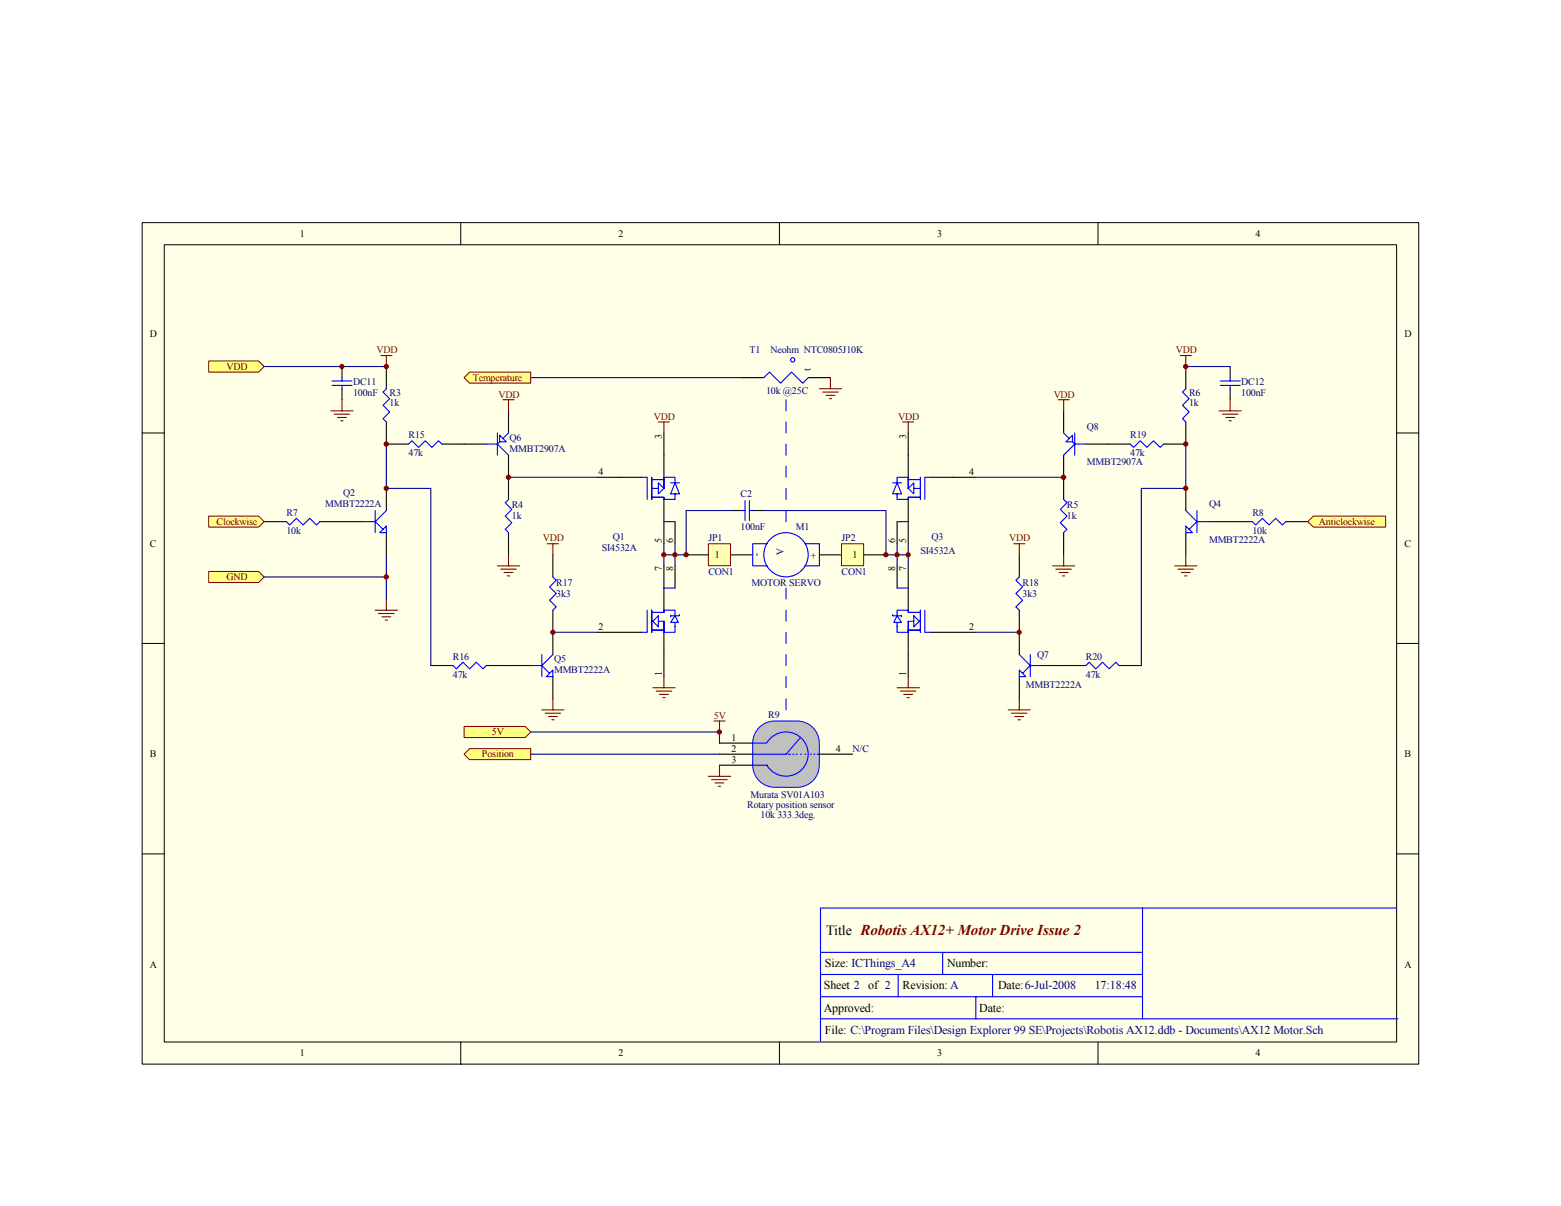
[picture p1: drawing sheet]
<svg xmlns="http://www.w3.org/2000/svg" width="279mm" height="216mm" viewBox="0 0 279 216" stroke-linecap="round" stroke-linejoin="round" font-family="sans-serif">
<path d="M25.4 39.9h228.5v150.6h-228.5z" fill="#ffffe8"/>
<g fill="none" stroke="#000" stroke-width=".18">
<path d="M25.4 39.9h228.5v150.6h-228.5zM82.5 39.9v3.9M139.5 39.9v3.9M196.5 39.9v3.9M29.4 43.8h220.6v142.7h-220.6zM25.4 77.5h4M250 77.5h4M25.4 115.2h4M250 115.2h4M25.4 152.9h4M250 152.9h4M82.5 186.6v3.9"/>
<path d="M139.5 186.6v3.9M196.5 186.6v3.9"/>
</g>
<g fill="none" stroke="#00f" stroke-width=".2">
<path d="M59.4 69h3.6M59.4 68.2h3.6M61.2 67.6v.6M61.2 69v.6M69.2 69.6l-.6 .6 1.1 1.2-1.1 1.2 1.1 1.1-1.1 1.2 .6 .6M73.1 79.5l.6-.6 1.2 1.2 1.2-1.2 1.2 1.2 1.2-1.2 .6 .6M87 79.5h2M89 77.5v4M89 79.5l2 2M89.4 79.1v-1.2l1.2 1.2h-1.2l-.4 .4M91 77.5l-1 1M190.4 77.5l1 1"/>
<path d="M192 79.1v-1.2l-1.2 1.2h1.2l.4 .4M192.4 79.5h2M192.4 77.5v4M192.4 79.5l-2 2M202.3 79.5l.6 .6 1.2-1.2 1.2 1.2 1.2-1.2 1.2 1.2 .6-.6M212.2 69.6l-.6 .6 1.2 1.2-1.2 1.2 1.2 1.1-1.2 1.2 .6 .6M218.4 69h3.6M218.4 68.2h3.6M220.2 67.6v.6M220.2 69v.6M51.3 93.4l.6 .6 1.2-1.2 1.2 1.2 1.1-1.2 1.2 1.2 .6-.6M65.2 93.4h2"/>
<path d="M67.2 91.4v4M69.2 91.4l-2 2 1.4 1.4 .6-.6v1.2h-1.2l.6-.6M91 89.4l-.6 .6 1.2 1.2-1.2 1.2 1.2 1.2-1.2 1.2 .6 .6M114.9 85.4h.9v4M116.7 89h2.1v.4M116.7 85.4v4M116.7 85.9h2.1M116.7 87.4h1.1M116.8 89h2v.4M117.8 86.4l1 1-1 1zM118.8 93.4h2M120 86.4h1.6"/>
<path d="M120.8 88.4v1h-2M120.8 86.4v-1h-2v2M120.8 86.4l.8 2h-1.6zM132.7 91.4h.7M133.4 89.6v3.6M134.1 91.4h.6M134.1 89.6v3.6M137.3 97.3h-2.6v4h2.6M144.1 97.3h2.6v4h-2.6M159.8 86.4h1.6M160.6 88.4v1h2M160.6 86.4v-1h2v2"/>
<path d="M160.6 86.4l.8 2h-1.6zM160.6 93.4h2M162.6 87.4l1-1v2zM162.6 85.9h2.1M163.6 87.4h1.1M164.6 89h-2v.4M164.7 89h-2.1v.4M164.7 85.4v4M166.5 85.4h-1v4M190.4 89.4l.6 .6-1.2 1.2 1.2 1.2-1.2 1.2 1.2 1.2-.6 .6M212.2 91.4l2 2-1.4 1.4-.6-.6v1.2h1.2l-.6-.6M214.2 93.4h2"/>
<path d="M214.2 91.4v4M224.2 93.4l.6 .6 1.2-1.2 1.1 1.2 1.2-1.2 1.2 1.2 .6-.6M81.1 119.1l.6 .6 1.2-1.1 1.2 1.1 1.2-1.1 1.1 1.1 .6-.6M95 119.1h2M97 117.2v3.9M99 103.3l.6 .6-1.2 1.2 1.2 1.2-1.2 1.2 1.2 1.1-.6 .6M99 117.2l-2 1.9 1.4 1.4 .6-.6v1.2h-1.2l.6-.6M115.8 109.2v4h-.9M116.7 109.2v4M116.7 112.8h2.1M116.7 111.2h.1M116.8 111.2l1-1v2z"/>
<path d="M117.8 111.2h1v2h2v-1.8M118.8 109.2v.4h-2M118.8 109.2v.4h-2.1M118.8 109.2h2v1M118.8 105.3h2M120.8 110.2l.6 1.2h-1.4zM121.6 110v.2h-1.6v.2M159.8 110v.2h1.6v.2M160.6 110.2l.8 1.2h-1.4zM160.6 105.3h2M162.6 109.2v.4h2M162.6 109.2v.4h2.1"/>
<path d="M162.6 109.2h-2v1M162.6 112.8h2.1M163.6 111.2h-1v2h-2v-1.8M163.6 110.2l1 1-1 1zM164.6 111.2h.1M164.7 109.2v4M165.5 109.2v4h1M182.4 103.3l-.6 .6 1.2 1.2-1.2 1.2 1.2 1.2-1.2 1.1 .6 .6M182.4 117.2l2 1.9-1.4 1.4-.6-.6v1.2h1.2l-.6-.6M184.4 117.2v3.9M184.4 119.1h2M194.4 119.1l.5-.5 1.2 1.1 1.2-1.1 1.2 1.1 1.2-1.1 .6 .5"/>
<path d="M146.9 170.5h57.6M146.9 178.4h57.6M146.9 174.5h57.6M160.8 174.5v3.9M168.7 170.5v4M174.7 178.4v4M177.7 174.5v3.9M204.5 162.6v19.8M250 162.6h-103.1v23.7M146.9 182.4h103.3"/>
<circle cx="140.7" cy="99.3" r="4"/>
</g>
<g fill="none" stroke="#000" stroke-width=".2">
<path d="M61.2 65.6v2M61.2 69.6v2M69.2 65.6v4M69.2 75.5v4h3.9M79.1 79.5h7.9M91 73.6v3.9M118.8 77.5v7.9M162.6 77.5v7.9M190.4 73.6v3.9M194.4 79.5h7.9M212.2 65.6v4M212.2 75.5v4h-3.9"/>
<path d="M220.2 65.6v2M220.2 69.6v2M47.3 93.4h4M57.2 93.4h8M69.2 87.4v4M69.2 95.4v3.9M91 81.5v7.9M91 95.4v3.9M99 99.3v4M106.9 85.4h8M118.8 89.4v7.9M120.8 93.4v3.9"/>
<path d="M130.8 91.4h1.9M130.8 99.3h3.9M134.7 91.4h2M146.7 99.3h3.9M160.6 93.4v3.9M162.6 89.4v7.9M166.5 85.4h8M182.4 99.3v4M190.4 81.5v7.9M190.4 95.4v3.9M212.2 87.4v4M212.2 95.4v3.9"/>
<path d="M216.2 93.4h8M230.1 93.4h4M77.1 119.1h4M87 119.1h8M99 109.2v8M106.9 113.2h8M118.8 101.3v7.9M118.8 113.2v7.9M120.8 101.3v4M160.6 101.3v4M162.6 101.3v7.9M162.6 113.2v7.9"/>
<path d="M166.5 113.2h8M182.4 109.2v8M186.4 119.1h8M200.3 119.1h4M99 121.1v4M182.4 121.1v4"/>
</g>
<path d="M126.8 97.4h3.9v3.9h-3.9z" fill="#ffffb0"/>
<path d="M126.8 97.3h3.9v4h-3.9z" fill="none" stroke="#800000" stroke-width=".18"/>
<path d="M122.8 99.3h4" fill="none" stroke="#000" stroke-width=".2"/>
<path d="M150.6 97.4h4v3.9h-4z" fill="#ffffb0"/>
<path d="M150.6 97.3h4v4h-4z" fill="none" stroke="#800000" stroke-width=".18"/>
<path d="M154.6 99.3h4" fill="none" stroke="#000" stroke-width=".2"/>
<path d="M118.8 97.3v4M118.8 99.3h4M120.8 97.3v4M158.6 99.3h4M160.6 97.3v4M162.6 97.3v4" fill="none" stroke="#000080" stroke-width=".2"/>
<g fill="#800000" stroke="#800000" stroke-width=".18">
<circle cx="160.6" cy="99.3" r=".39"/>
<circle cx="120.8" cy="99.3" r=".39"/>
</g>
<path d="M135.9 130.2a4 4 0 0 1 2.8-1.1h4a4 4 0 0 1 3.9 3.9v4a4 4 0 0 1-3.9 3.9h-4a4 4 0 0 1-4-3.9v-4a3.9 3.9 0 0 1 1.2-2.8z" fill-rule="evenodd" fill="#c0c0c0" stroke="#00f" stroke-width=".18"/>
<path d="M132.7 67.6h4M144.7 67.6h3.9M128.8 133h5.9M128.8 135h5.9M128.8 137h5.9M146.7 135h5.9" fill="none" stroke="#000" stroke-width=".2"/>
<g fill="none" stroke="#00f" stroke-width=".2">
<path d="M136.7 67.6l1-1 2 2 2-2 2 2 1-1M140.7 71.6v2M140.7 75.5v2M140.7 79.5v2M140.7 83.5v1.9M140.7 87.4v2M140.7 91.4v2M140.7 105.3v1.9M140.7 109.2v2M140.7 113.2v2M140.7 117.2v1.9M134.7 133h2.4"/>
<path d="M134.7 137h2.6M137.2 133a4 4 0 0 1 6-1.1 4 4 0 0 1 0 6.1 4 4 0 0 1-6-1M140.7 121.1v2M140.7 125.1v2M141.1 135h.4M141.9 135h.2M142.5 135h.2M143.3 132l-2.6 3h-6M143.3 135h.2M144.1 135h.2M145.1 135h.2M145.7 135h.2"/>
<path d="M146.3 135h.4"/>
<circle cx="141.9" cy="64.4" r=".39"/>
</g>
<g fill="none" stroke="#800000" stroke-width=".2">
<path d="M59.2 73.6h4M59.8 74.1h2.8M60.4 74.7h1.6M61 75.3h.4M61.2 71.6v2M68.2 63.6h1.9M69.2 63.6v2M90 71.6h2M91 71.6v2M117.8 75.5h2M118.8 75.5v2M146.7 69.6h3.9"/>
<path d="M147.3 70.2h2.7M147.9 70.8h1.5M148.4 71.4h.4M148.6 67.6v2M161.6 75.5h2M162.6 75.5v2M189.4 71.6h2M190.4 71.6v2M211.2 63.6h2M212.2 63.6v2M218.2 73.6h4M218.8 74.1h2.8"/>
<path d="M219.4 74.7h1.6M220 75.3h.4M220.2 71.6v2M91 99.3v2M98 97.3h2M99 97.3v2M181.4 97.3h2M182.4 97.3v2M190.4 99.3v2M212.2 99.3v2M67.2 109.2h3.9M67.8 109.8h2.7"/>
<path d="M68.4 110.4h1.6M69 111h.4M69.2 107.2v2M89 101.3h4M89.6 101.9h2.8M90.2 102.5h1.6M90.8 103.1h.4M188.4 101.3h4M189 101.9h2.8M189.6 102.5h1.6M190.2 103.1h.4M210.3 101.3h3.9"/>
<path d="M210.8 101.9h2.8M211.4 102.5h1.6M212 103.1h.4M97 127.1h3.9M97.6 127.7h2.8M98.2 128.3h1.6M98.8 128.9h.4M99 125.1v2M116.8 123.1h4M117.5 123.7h2.7M118 124.3h1.6M118.6 124.9h.4"/>
<path d="M118.8 121.1v2M126.8 139h4M127.4 139.6h2.8M127.8 129.1h2M128.8 129.1v1.9M128.8 137v2M160.6 123.1h4M161.2 123.7h2.7M161.8 124.3h1.5M162.4 124.9h.4M162.6 121.1v2M180.4 127.1h4"/>
<path d="M181 127.7h2.8M181.6 128.3h1.6M182.2 128.9h.4M182.4 125.1v2M128 140.2h1.6M128.6 140.8h.4"/>
</g>
<path d="M61.2 65.6h8M69.2 79.5v7.9h7.9v31.7M95 67.6h37.7M212.2 79.5v7.9h-7.9v31.7M212.2 65.6h8M91 85.4h15.9M130.8 91.4h-8v7.9M136.7 91.4h21.9v7.9M174.5 85.4h15.9M99 113.2h7.9M174.5 113.2h7.9M95 135h33.8" fill="none" stroke="#000080" stroke-width=".2"/>
<g fill="#800000" stroke="#800000" stroke-width=".18">
<circle cx="69.1" cy="79.5" r=".39"/>
<circle cx="69.1" cy="65.6" r=".39"/>
<circle cx="212.2" cy="79.5" r=".39"/>
<circle cx="212.2" cy="65.6" r=".39"/>
<circle cx="190.4" cy="85.4" r=".39"/>
<circle cx="91" cy="85.4" r=".39"/>
<circle cx="99" cy="113.2" r=".38"/>
<circle cx="182.4" cy="113.2" r=".38"/>
<circle cx="69.1" cy="87.4" r=".39"/>
<circle cx="212.2" cy="87.4" r=".39"/>
<circle cx="122.8" cy="99.3" r=".39"/>
<circle cx="158.6" cy="99.3" r=".39"/>
<circle cx="118.8" cy="99.3" r=".39"/>
<circle cx="162.5" cy="99.3" r=".38"/>
</g>
<g fill="#ffff80" stroke="#800000" stroke-width=".18">
<path d="M83.1 135l1-1h10.9v2h-10.9z" fill-rule="evenodd"/>
<path d="M37.4 92.4h8.9l1 1-1 1h-8.9z" fill-rule="evenodd"/>
<path d="M84.1 66.6h10.9v2h-10.9l-1-1z" fill-rule="evenodd"/>
<path d="M234.1 93.4l1-1h12.9v2h-12.9z" fill-rule="evenodd"/>
<path d="M37.4 102.3h8.9l1 1-1 1h-8.9z" fill-rule="evenodd"/>
<path d="M37.4 64.6h8.9l1 1-1 1h-8.9z" fill-rule="evenodd"/>
</g>
<path d="M47.3 65.6h13.9M69.2 99.3v7.9M47.3 103.3h21.9" fill="none" stroke="#000080" stroke-width=".2"/>
<g fill="#800000" stroke="#800000" stroke-width=".18">
<circle cx="61.2" cy="65.6" r=".38"/>
<circle cx="69.1" cy="103.3" r=".39"/>
</g>
<path d="M83.1 130h10.9l1 1-1 1h-10.9z" fill-rule="evenodd" fill="#ffff80" stroke="#800000" stroke-width=".18"/>
<path d="M95 131h33.8v2" fill="none" stroke="#000080" stroke-width=".2"/>
<circle cx="128.8" cy="131" r=".38" fill="#800000" stroke="#800000" stroke-width=".18"/>
<text font-size="2.5" x="147.8" y="167.3">Title Robotis AX12+ Motor Drive Issue 2</text>
<g font-size="2.1">
<text x="147.7" y="173.2">Size: ICThings_A4</text>
<text x="169.5" y="173.2">Number:</text>
<text x="147.4" y="177.1">Sheet 2</text>
<text x="155.4" y="177.1">of 2</text>
<text x="161.6" y="177.1">Revision: A</text>
<text x="178.6" y="177.1">Date:6-Jul-2008</text>
<text x="147.4" y="181.1">Approved:</text>
<text x="147.7" y="185.1">File: C:\Program Files\Design Explorer 99 SE\Projects\Robotis AX12.ddb - Documents\AX12 Motor.Sch</text>
<text x="175.3" y="181.1">Date:</text>
</g>
<text font-size="2.1" fill="#000080" x="195.9" y="177.1">17:18:48</text>
<g font-size="1.8">
<text x="53.7" y="42.4">1</text>
<text x="110.7" y="42.4">2</text>
<text x="167.7" y="42.4">3</text>
<text x="224.7" y="42.4">4</text>
<text x="26.8" y="60.3">D</text>
<text x="251.4" y="60.3">D</text>
<text x="118.5" y="78.5" transform="rotate(-90 118.5 78.5)">3</text>
<text x="162.2" y="78.5" transform="rotate(-90 162.2 78.5)">3</text>
<text x="107.1" y="85">4</text>
<text x="173.5" y="85">4</text>
<text x="26.8" y="97.9">C</text>
<text x="118.5" y="97.2" transform="rotate(-90 118.5 97.2)">5</text>
<text x="120.5" y="97.2" transform="rotate(-90 120.5 97.2)">6</text>
<text x="128" y="99.9">1</text>
<text x="152.6" y="99.9">1</text>
<text x="160.2" y="97.2" transform="rotate(-90 160.2 97.2)">6</text>
<text x="162.2" y="97.2" transform="rotate(-90 162.2 97.2)">5</text>
<text x="251.4" y="97.9">C</text>
<text x="118.5" y="102.3" transform="rotate(-90 118.5 102.3)">7</text>
<text x="120.5" y="102.3" transform="rotate(-90 120.5 102.3)">8</text>
<text x="160.2" y="102.3" transform="rotate(-90 160.2 102.3)">8</text>
<text x="162.2" y="102.3" transform="rotate(-90 162.2 102.3)">7</text>
<text x="107.1" y="112.8">2</text>
<text x="173.5" y="112.8">2</text>
<text x="118.5" y="120.9" transform="rotate(-90 118.5 120.9)">1</text>
<text x="162.2" y="120.9" transform="rotate(-90 162.2 120.9)">1</text>
<text x="26.8" y="135.6">B</text>
<text x="131" y="132.6">1</text>
<text x="131" y="134.6">2</text>
<text x="131" y="136.6">3</text>
<text x="149.6" y="134.6">4</text>
<text x="251.4" y="135.6">B</text>
<text x="26.8" y="173.2">A</text>
<text x="251.4" y="173.2">A</text>
<text x="53.7" y="189.1">1</text>
<text x="110.7" y="189.1">2</text>
<text x="167.7" y="189.1">3</text>
<text x="224.7" y="189.1">4</text>
</g>
<g font-size="1.8" fill="#800000">
<text x="67.4" y="63.2">VDD</text>
<text x="210.4" y="63.2">VDD</text>
<text x="40.5" y="66.2">VDD</text>
<text x="84.6" y="68.2">Temperature</text>
<text x="89.2" y="71.2">VDD</text>
<text x="188.6" y="71.2">VDD</text>
<text x="117.1" y="75.1">VDD</text>
<text x="160.8" y="75.1">VDD</text>
<text x="38.8" y="94">Clockwise</text>
<text x="236.1" y="94">Anticlockwise</text>
<text x="97.2" y="96.9">VDD</text>
<text x="180.6" y="96.9">VDD</text>
<text x="40.5" y="103.9">GND</text>
<text x="88" y="131.6">5V</text>
<text x="127.8" y="128.7">5V</text>
<text x="86.3" y="135.6">Position</text>
</g>
<g font-size="1.8" fill="#000080">
<text x="134.1" y="63.2">T1</text>
<text x="137.9" y="63.2">Neohm NTC0805J10K</text>
<text x="63.2" y="69">DC11</text>
<text x="63.2" y="71">100nF</text>
<text x="69.7" y="71">R3</text>
<text x="137.1" y="70.6">10k @25C</text>
<text x="145.1" y="66.4" transform="rotate(-90 145.1 66.4)">t</text>
<text x="212.8" y="71">R6</text>
<text x="222.2" y="69">DC12</text>
<text x="222.2" y="71">100nF</text>
<text x="69.7" y="72.7">1k</text>
<text x="194.5" y="76.9">Q8</text>
<text x="212.8" y="72.7">1k</text>
<text x="73.1" y="78.5">R15</text>
<text x="73.1" y="81.7">47k</text>
<text x="91.2" y="78.9">Q6</text>
<text x="91.2" y="80.9">MMBT2907A</text>
<text x="194.5" y="83.2">MMBT2907A</text>
<text x="202.3" y="78.5">R19</text>
<text x="202.3" y="81.7">47k</text>
<text x="61.4" y="88.8">Q2</text>
<text x="132.5" y="89">C2</text>
<text x="51.3" y="92.4">R7</text>
<text x="51.3" y="95.5">10k</text>
<text x="58.2" y="90.8">MMBT2222A</text>
<text x="91.6" y="91">R4</text>
<text x="91.6" y="93">1k</text>
<text x="132.5" y="95">100nF</text>
<text x="142.5" y="95">M1</text>
<text x="191" y="91">R5</text>
<text x="191" y="93">1k</text>
<text x="216.4" y="90.8">Q4</text>
<text x="224.2" y="92.4">R8</text>
<text x="224.2" y="95.5">10k</text>
<text x="107.7" y="98.7">SI4532A</text>
<text x="109.7" y="96.7">Q1</text>
<text x="126.8" y="96.9">JP1</text>
<text x="135.1" y="98.9" transform="rotate(90 135.1 98.9)">-</text>
<text x="139.1" y="98.1" transform="rotate(90 139.1 98.1)">A</text>
<text x="145" y="98.9" transform="rotate(90 145 98.9)">+</text>
<text x="150.6" y="96.9">JP2</text>
<text x="164.7" y="99.1">SI4532A</text>
<text x="166.7" y="96.7">Q3</text>
<text x="216.4" y="97.1">MMBT2222A</text>
<text x="99.6" y="104.9">R17</text>
<text x="99.6" y="106.8">3k3</text>
<text x="126.8" y="102.9">CON1</text>
<text x="134.5" y="104.9">MOTOR SERVO</text>
<text x="150.6" y="102.9">CON1</text>
<text x="183" y="104.9">R18</text>
<text x="183" y="106.8">3k3</text>
<text x="81.1" y="118.1">R16</text>
<text x="99.2" y="118.5">Q5</text>
<text x="185.6" y="117.8">Q7</text>
<text x="194.4" y="118.1">R20</text>
<text x="81.1" y="121.3">47k</text>
<text x="99.2" y="120.5">MMBT2222A</text>
<text x="183.6" y="123.1">MMBT2222A</text>
<text x="194.4" y="121.3">47k</text>
<text x="137.5" y="128.5">R9</text>
<text x="152.6" y="134.6">N/C</text>
<text x="134.3" y="142.9">Murata SV01A103</text>
<text x="133.7" y="144.7">Rotary position sensor</text>
<text x="136.1" y="146.5">10k 333.3deg.</text>
</g>
</svg>
